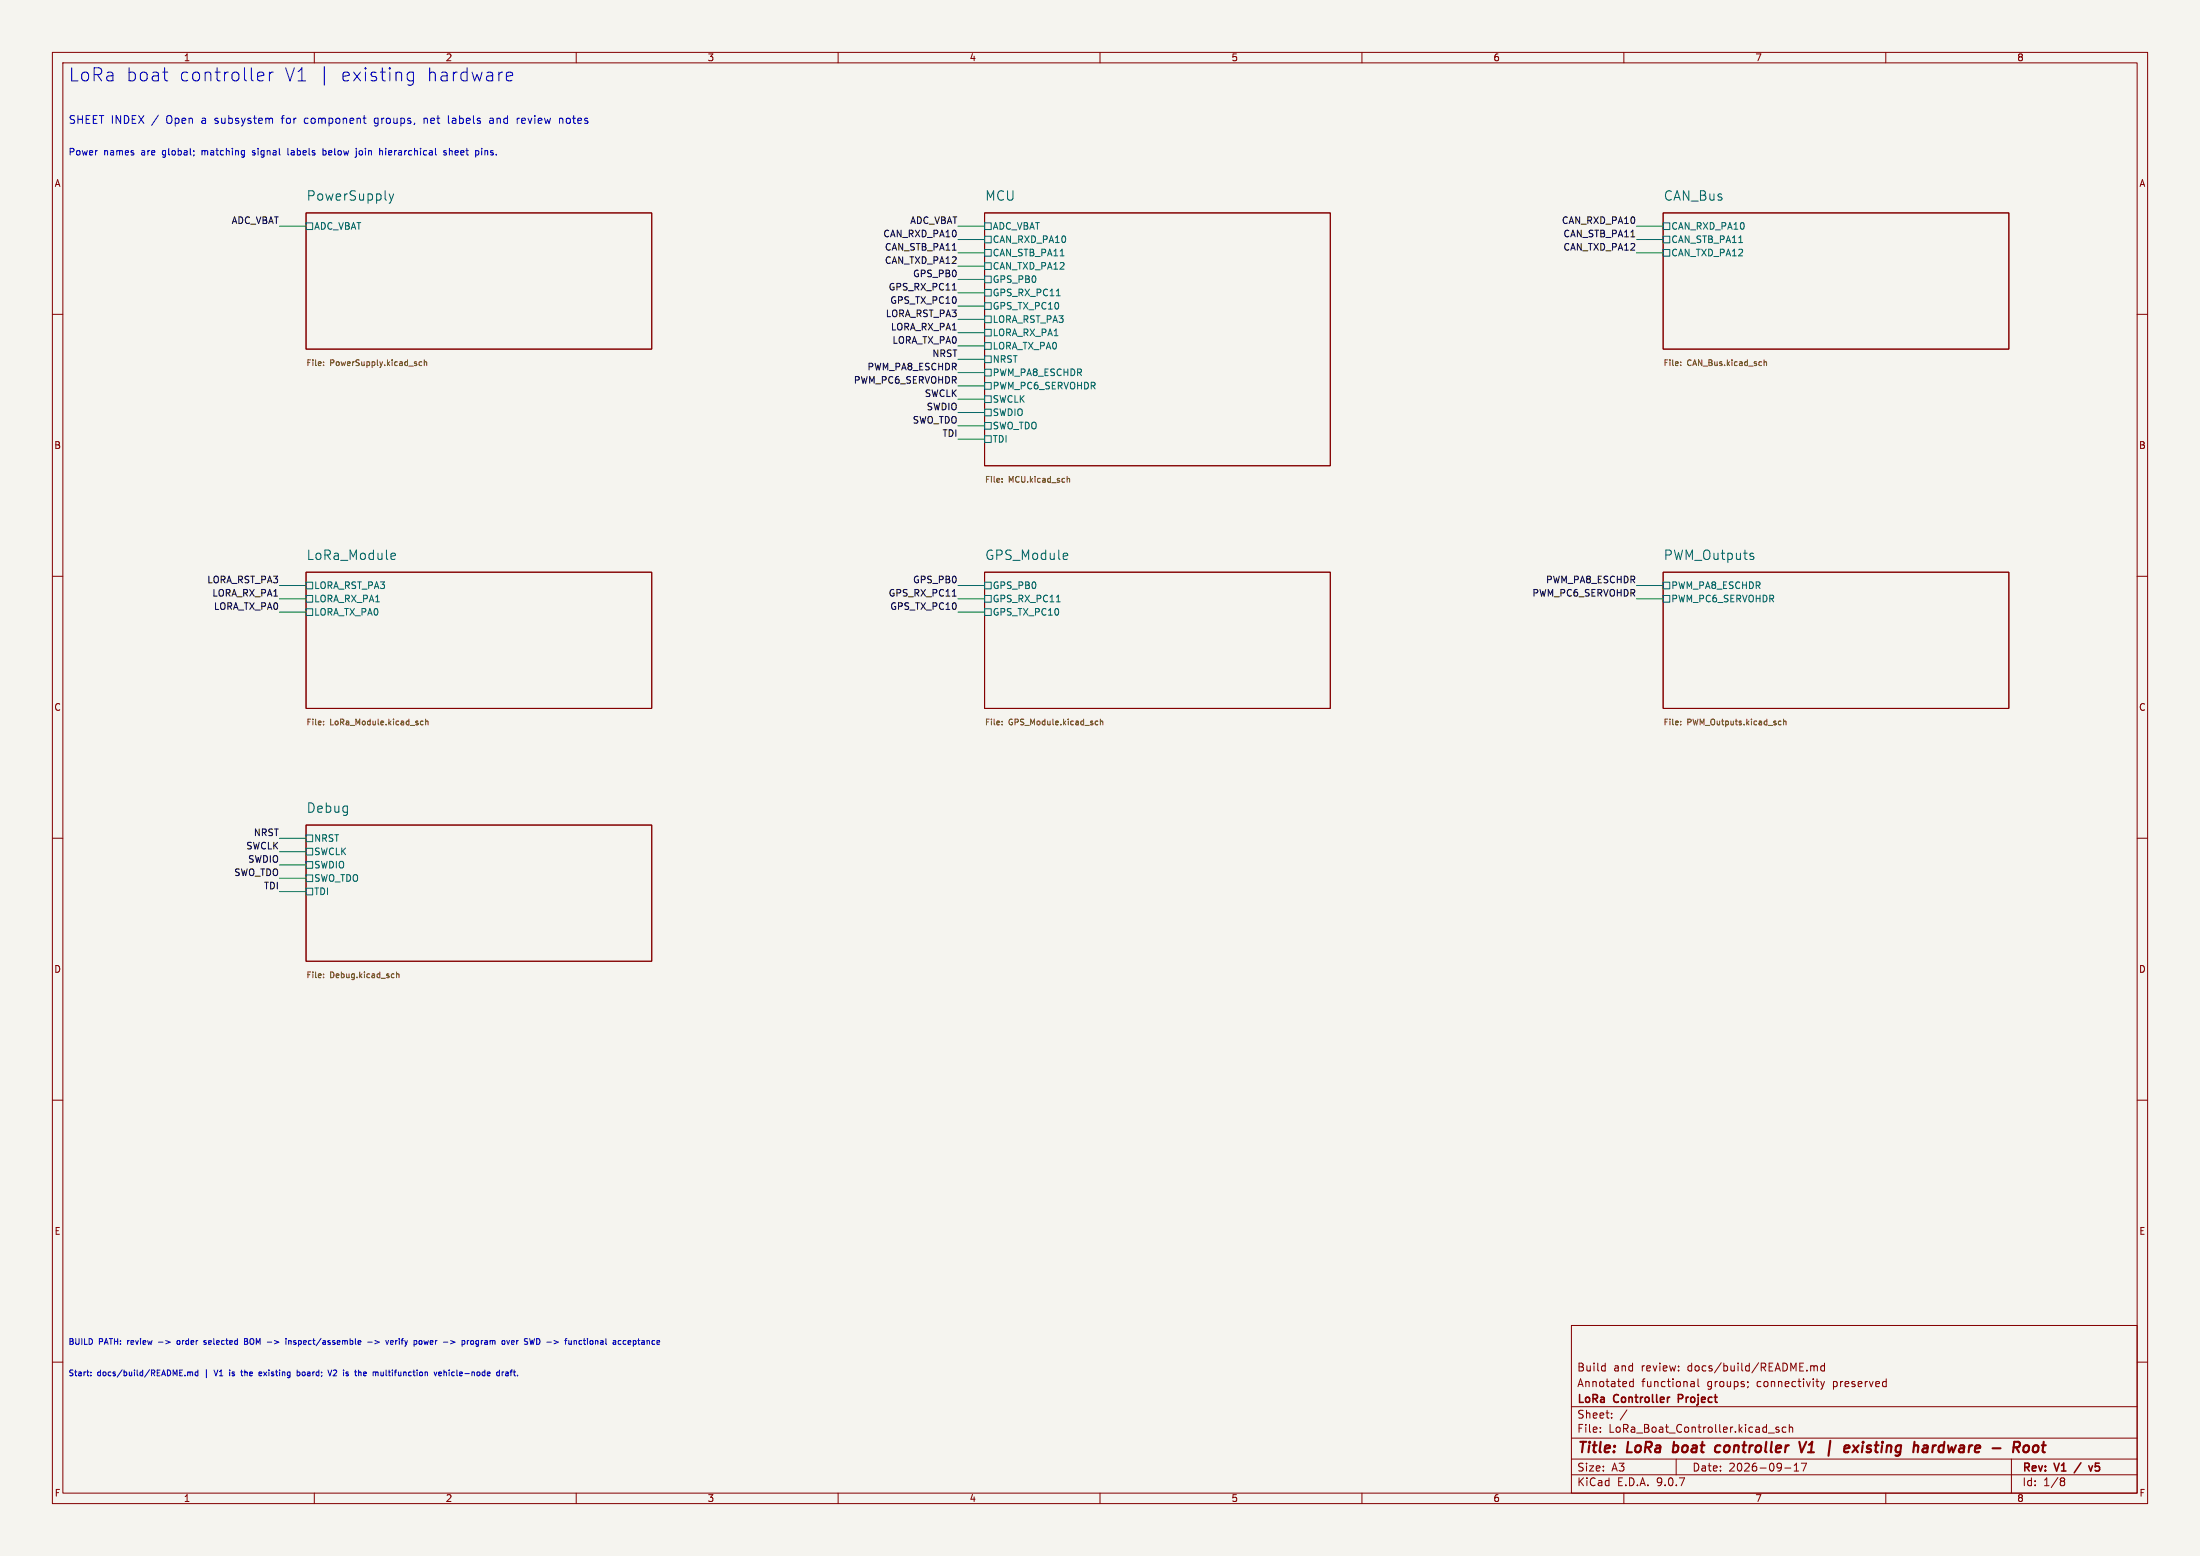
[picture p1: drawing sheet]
<svg xmlns="http://www.w3.org/2000/svg" width="420mm" height="297mm" viewBox="0 0 420 297" stroke-linecap="round" stroke-linejoin="round" font-family="sans-serif">
<path d="M0 0h420v297h-420z" fill="#f5f4ef" stroke="#f5f4ef" stroke-width=".19"/>
<g fill="none" stroke="#840000" stroke-width=".19">
<path d="M10 10h400v277h-400zM12 12h396v273h-396zM60 10v2M110 10v2M160 10v2M210 10v2M260 10v2M310 10v2M360 10v2M58.4 40.6h66v26h-66zM188 40.6h66v48.3h-66zM317.5 40.6h66v26h-66z"/>
<path d="M10 60h2M408 60h2M10 110h2M58.4 109.2h66v26h-66zM188 109.2h66v26h-66zM317.5 109.2h66v26h-66zM408 110h2M10 160h2M58.4 157.5h66v26h-66zM408 160h2M10 210h2M408 210h2"/>
<path d="M300 253h108v32h-108zM10 260h2M300 278.5h108M300 274.5h108M300 268.5h108M305.5 273.2v.2M305.5 272.5v.1M306 260.7l.4 .1M306.4 260.2v1.5M306.4 261.6l-.4 .1M307.7 270.5v.2M307.7 269.8v.1"/>
<path d="M310.6 269.1l-1.3 1.9M311.1 264.4l.3 .3 .4-.1M311.8 263.2v1.5M311.8 263.8l-.4-.1-.3 .3M320 278.5v3M322.8 264.6h.6M322.8 263.8h.6v.9M323.4 264l-.6 .2M324.2 263.2v1.3l.2 .2M333.7 263.8v.1M333.7 264.6l-.1 .3M337.6 273.5h1.1"/>
<path d="M339.6 272.5l-.4-.1-.2 .2 .1 .2 .5 .2v.3h-.6M340.9 272.5l-.4-.1-.3 .3 .2 .6h.5M341.6 272.5l.2-.1 .4 .1v.9M341.6 271.9v1.5M342.5 279.7l.4-.4v1.5M343.9 279.3h1l-.7 1.5M345.7 260.8l.4-.1 .2 .2M345.7 260.7v1M346.3 260.9l.2-.2 .4 .1v.9M346.3 260.9v.8M346.7 263.7h.5M347.1 264.7h.1"/>
<path d="M347.6 263.7l.3 1M347.9 264.7l-.3 .5M348.3 263.7l-.4 1M348.3 260.8l-.4-.1-.3 .3 .1 .6h.6M348.3 260.2v1.5M384 278.5v6.5M408 260h2M60 285v2M110 285v2M160 285v2M210 285v2M260 285v2"/>
<path d="M300 281.5h108M310 285v2M340.7 280.2h1.2M342.5 280.8h.9M360 285v2M393.6 282.1l.4 .1 .2 .2-.3 .3M393.6 282.7h.3M393.9 282.7l.2 .2 .1 .4-.2 .2-.4 .1"/>
</g>
<path d="M320.4 267h.6M321 266.2h-.6v1.5M397.3 279.2l-1.3 1.9M398.8 279.8l.3 1 .4-1" fill="none" stroke="#840000" stroke-width=".3"/>
<g fill="none" stroke="#840000" stroke-width=".4">
<path d="M319.3 277.1l.2 .1M319.6 275.2l-.3 2M328.4 276a.66 .66 0 0 0-.9 .3l-.1 .5 .1 .3h.8M343.5 275.2l.4 2 .9-2M345.1 277.2h1.2M345.5 275.7l-.2 .1M353.8 275.9l.9 1.3M354.8 275.9l-1.2 1.3M367.8 275.9l.2 .3-.1 1M367.9 277.1l-.2 .1M368 276.3l-.2 .1M369 275.9l-.1 1.3"/>
<path d="M369.4 275.9l-.4 .4M384.9 276.3l.5 .9M385.4 276.2l-1 .1M385.5 276.1a.51 .51 0 0 0-.2-.9h-.8l-.2 2M386.5 276h.7M388.2 276.1a.52 .52 0 0 1 .6-.2 .52 .52 0 0 1 .4 .4l-.1 .5a.55 .55 0 0 1-.5 .4 .55 .55 0 0 1-.6-.4zM389.8 275.9h.7M390.2 275.2l-.3 1.7 .1 .2 .4 .1"/>
</g>
<g fill="none" stroke="#006464" stroke-width=".19">
<path d="M74.3 37l.4 1.2M74.7 38.2l-.2 .4-.2 .2M75.1 37l-.4 1.2M58.4 42.5h1.3v1.3h-1.3zM188 42.5h1.2v1.3h-1.2zM188 45.1h1.2v1.3h-1.2zM188 47.6h1.2v1.3h-1.2zM188 50.2h1.2v1.2h-1.2zM188 52.7h1.2v1.3h-1.2zM188 55.2h1.2v1.3h-1.2zM188 57.8h1.2v1.3h-1.2zM201.7 56.5h.7"/>
<path d="M317.5 42.5h1.3v1.3h-1.3zM317.5 45.1h1.3v1.3h-1.3zM317.5 47.6h1.3v1.3h-1.3zM188 60.3h1.2v1.3h-1.2zM188 62.9h1.2v1.2h-1.2zM188 65.4h1.2v1.3h-1.2zM188 67.9h1.2v1.3h-1.2zM188 70.5h1.2v1.3h-1.2zM188 73h1.2v1.3h-1.2zM188 75.6h1.2v1.2h-1.2zM188 78.1h1.2v1.3h-1.2zM188 80.6h1.2v1.3h-1.2z"/>
<path d="M188 83.2h1.2v1.3h-1.2zM58.4 111.1h1.3v1.3h-1.3zM58.4 113.7h1.3v1.2h-1.3zM58.4 116.2h1.3v1.3h-1.3zM74.7 106.7h.7M74.7 105.7l.5-.1 .2 .1 .1 .3-.9 .2M188 111.1h1.2v1.3h-1.2zM188 113.7h1.2v1.2h-1.2zM188 116.2h1.2v1.3h-1.2zM201.7 114.9h.7M203.6 105.6l.1 .1 .1 .3-.8 .2M203.7 106.7l-.1 .1"/>
<path d="M317.5 111.1h1.3v1.3h-1.3zM317.5 113.7h1.3v1.2h-1.3zM334.6 106.2l.2 .2-.2 .4M334.6 105.6l.1 .1M58.4 159.4h1.3v1.3h-1.3zM58.4 161.9h1.3v1.3h-1.3zM58.4 164.5h1.3v1.2h-1.3zM58.4 167h1.3v1.3h-1.3zM58.4 169.5h1.3v1.3h-1.3z"/>
</g>
<g fill="none" stroke="#725600" stroke-width=".19">
<path d="M61.8 69.7v.1M61.8 69.1v.1M80.5 69.1h-.3l-.2 .2 .1 .4h.4M81 69.2l.4-.1 .1 .7M81 68.7v1.1M320.8 69.1v.1M320.8 69.7v.1M336.8 69.2l.4-.1v.7M336.8 68.7v1.1M191.3 91.9v.1M191.3 91.4v.1M203.7 90.9v1.1"/>
<path d="M203.7 91.4h.4l.1 .6M61.8 137.7v.1M61.8 138.3v.1M80.8 137.7l-.3-.1-.2 .2 .1 .5h.4M81.3 137.7h.4v.7M81.3 137.3v1.1M191.3 137.7v.1M191.3 138.3v.1M209.3 137.6l.3 .1M209.6 138.3l-.3 .1M210.1 137.7h.4v.7M210.1 137.3v1.1"/>
<path d="M320.8 138.3v.1M320.8 137.7v.1M339.7 137.6l.3 .1M340 138.3l-.3 .1M340.5 137.7h.4l.1 .7M340.5 137.3v1.1M61.8 185.9v.1M61.8 186.5v.1M75.1 185.9h.1M75.2 186.6h-.1M75.7 185.5v1.1M75.7 186l.4-.1 .1 .7"/>
</g>
<path d="M181.8 55.4h.7M181.8 113.8h.7" fill="none" stroke="#0f0f0f" stroke-width=".19"/>
<g fill="none" stroke="#009600" stroke-width=".19">
<path d="M53.3 43.2h5.1M182.9 43.2h5.1M182.9 45.7h5.1M182.9 55.9h5.1M182.9 48.3h5.1M182.9 50.8h5.1M182.9 53.3h5.1M182.9 58.4h5.1M312.4 43.2h5.1M312.4 45.7h5.1M312.4 48.3h5.1M182.9 78.7h5.1"/>
<path d="M182.9 61h5.1M182.9 63.5h5.1M182.9 66h5.1M182.9 68.6h5.1M182.9 71.1h5.1M182.9 73.7h5.1M182.9 76.2h5.1M182.9 81.3h5.1M182.9 83.8h5.1M53.3 111.8h5.1M53.3 116.8h5.1M53.3 114.3h5.1"/>
<path d="M182.9 111.8h5.1M182.9 116.8h5.1M182.9 114.3h5.1M312.4 111.8h5.1M312.4 114.3h5.1M53.3 160h5.1M53.3 162.6h5.1M53.3 165.1h5.1M53.3 167.6h5.1M53.3 170.2h5.1"/>
</g>
<g fill="none" stroke="#0000c2" stroke-width=".19">
<path d="M31.1 13.8h.9M31.8 15.4h.2M49.3 13.9l.7-.1 .2 .1 .2 .5-1.2 .2M49.3 15.3l.2 .1 .7-.1M51.4 13.8v1.6M52.1 13.8a.64 .64 0 0 0-.7 .4M78.9 13.9l-.7-.1-.5 .4v.8l.3 .3 .2 .1 .7-.1M78.9 13.8v2a.68 .68 0 0 1-1 .4M96.7 14.6l1.2-.2-.2-.5-.7-.1-.3 .3 .1 1.2 .2 .1 .7-.1M37 28.8v.1M37 29.5l-.1 .3M48.2 29.5l.1 .1"/>
<path d="M48.4 28.7l-.2 .2 .2 .3M52 22.6v1M54.9 28.3v1.1l.2 .2M58.2 22.7v.7M61.7 28.3v1.3M61.7 28.8l.3-.1 .2 .2M62.2 29.5l-.2 .1-.3-.1M68 28.3v.1M68 28.7v1.1l-.2 .2M68.6 28.9v.6M69.3 22.6h.6M69.7 23.6h.2"/>
<path d="M71.5 24l.4 .1M71.7 22.6l-.2 .2v.5l.2 .3M72.5 28.9l.2-.2 .3 .1v.8M81 22.6v1M81.4 22.6l-.4 .1M85.2 28.8l-.3-.1-.2 .2 .1 .2 .4 .1v.3h-.5M85.6 22.1v1.2l.2 .3M85.8 28.3v1.3M85.9 28.8l-.1 .1M91.3 28.8l.1 .2-.1 .5M92 28.3v.1M92 28.7v.9"/>
<path d="M93.5 22.6h.5l.2 .2M94.2 22.9l-.5 .1a.29 .29 0 0 0-.3 .3 .29 .29 0 0 0 .3 .3l.5-.1M99.2 22.6h-.3M99.7 22.6v.9M100.3 22.9l-.7 .2M106.9 22.6h.5l.1 1M34 255.9l-.2 .2v.3l.2 .2M38.9 256.6h.4M39.3 255.9h-.2l-.2 .1 .1 .2 .3 .1M46.7 255.5h.3l.3 .2-.3 .3 .3 .1v.3l-.2 .2h-.4zM46.7 256h.3M51 256.2h.9"/>
<path d="M54.6 255.5v.1M54.6 255.9v.7M55.1 256l.4-.1 .1 .7M55.1 255.9v.7M68.4 256.6h.4M68.4 255.9h.3l.2 .2-.5 .1M70.2 256.2h.8M73.7 255.9l.2 .7 .3-.7M74.5 256.2l.6-.1-.1-.2h-.3l-.2 .1 .1 .6h.4M80.1 255.9h.3l.2 .2v.3l-.2 .2-.4-.2zM86 255.9l.9 .3-.9 .3M89.2 255.9v.7"/>
<path d="M89.5 255.9l-.3 .2M89.9 255.9h.3l.2 .2v.3l-.2 .2-.4-.2zM97.3 255.9l-.3 .7M97.6 256.2l.6-.1-.1-.2h-.3l-.2 .1 .1 .6h.4M103 255.7l-.5-.2v1.1l.5-.1M109.6 255.9h.4l.1 .7M111.1 255.9h-.4l-.2 .2 .1 .5h.5M119.5 255.9h-.3l-.2 .2 .1 .5h.4M119.9 256.2l.5-.1v-.2h-.3l-.2 .1 .1 .6h.4M17.3 262.5v.1M17.3 261.9v.1M35.8 261.9v.7"/>
<path d="M35.8 262l.3-.1 .2 .1M36.3 262l.2-.1h.2l.1 .7M36.3 262v.6M37.8 261.9h-.3l-.3 .2 .2 .5h.4M37.8 261.5v1.1M40.9 261.5l.3 1.1M43.8 261.5v.1M43.8 261.9v.7M45.9 261.9h.5M46.1 261.5v1l.3 .1M49.5 261.9h.3l.2 .2-.5 .1M49.5 262.6h.4"/>
<path d="M56.7 261.9h.3l.3 .2-.1 .5h-.5M56.7 261.5v1.1M62.6 261.5l.4 1.1 .3-1.1M63.8 261.5l-.2 .1M64.2 262l-.6 .6h.7M72.7 261.9l.1 .7h.3M82.9 261.9l.2 .7 .3-.7M83.8 262.2l.5-.1-.1-.2h-.3l-.1 .1v.6h.4M84.8 261.5v1.1M85.1 261.9l-.3 .1M95.3 261.9h-.3l-.2 .2 .1 .5h.4M95.3 261.5v1.1"/>
<path d="M95.9 261.9v.7M96.2 261.9l-.3 .2M96.5 261.9h.5v.7M97 262.1l-.5 .2 .1 .3h.4"/>
</g>
<g font-size="3.5" fill="#0000c2">
<text x="13" y="15.8">LoRa</text>
<text x="23.9" y="15.8">boat</text>
<text x="34" y="15.8">controller</text>
<text x="54.1" y="15.8">V1 |</text>
<text x="64.7" y="15.8">existing</text>
<text x="81.1" y="15.8">hardware</text>
</g>
<g font-size="2.8" fill="#840000">
<text x="301" y="277.9">Title:</text>
<text x="310.6" y="277.9">LoRa</text>
<text x="320.2" y="277.9">boat</text>
<text x="329.1" y="277.9">controller</text>
<text x="346" y="277.9">V1</text>
<text x="351.9" y="277.9">|</text>
<text x="356.2" y="277.9">existing</text>
<text x="370.1" y="277.9">hardware</text>
<text x="386" y="277.9">-</text>
</g>
<g font-size="2.5" fill="#006464">
<text x="58.4" y="38.4">PowerSupply</text>
<text x="188" y="38.4">MCU</text>
<text x="317.5" y="38.4">CAN_Bus</text>
<text x="58.4" y="107">LoRa_Module</text>
<text x="188" y="107">GPS_Module</text>
<text x="317.5" y="107">PWM_Outputs</text>
<text x="58.4" y="155.3">Debug</text>
</g>
<g font-size="2.1" fill="#0000c2">
<text x="13" y="23.7">SHEET INDEX</text>
<text x="29" y="23.7">/</text>
<text x="31.9" y="23.7">Open</text>
<text x="38.8" y="23.7">a</text>
<text x="41.4" y="23.7">subsystem</text>
<text x="54.4" y="23.7">for</text>
<text x="58.8" y="23.7">component</text>
<text x="72.3" y="23.7">groups,</text>
<text x="81.9" y="23.7">net</text>
<text x="86.7" y="23.7">labels</text>
<text x="94.8" y="23.7">and</text>
<text x="100.2" y="23.7">review</text>
<text x="108.4" y="23.7">notes</text>
</g>
<g font-size="2.1" fill="#840000">
<text x="301" y="262">Build</text>
<text x="308" y="262">and</text>
<text x="313.4" y="262">review:</text>
<text x="322.3" y="262">docs/build/README.md</text>
<text x="301" y="268.2">LoRa</text>
<text x="301" y="265">Annotated</text>
<text x="308.2" y="268.2">Controller</text>
<text x="313.4" y="265">functional</text>
<text x="321" y="268.2">Project</text>
<text x="325.9" y="265">groups;</text>
<text x="335.5" y="265">connectivity</text>
<text x="350.2" y="265">preserved</text>
<text x="301" y="273.7">File:</text>
<text x="301" y="271">Sheet:</text>
<text x="307.1" y="273.7">LoRa_Boat_Controller.kicad_sch</text>
<text x="301" y="281.1">Size:</text>
<text x="307.6" y="281.1">A3</text>
<text x="323" y="281.1">Date:</text>
<text x="330" y="281.1">2026-09-17</text>
<text x="386" y="281.3">Rev:</text>
<text x="392.4" y="281.3">V1</text>
<text x="400.1" y="281.3">v5</text>
<text x="301" y="283.9">KiCad</text>
<text x="308.7" y="283.9">E.D.A.</text>
<text x="316.3" y="283.9">9.0.7</text>
<text x="386" y="283.9">Id:</text>
<text x="390.1" y="283.9">1/8</text>
</g>
<g font-size="1.8" fill="#840000">
<text x="35" y="11.9">1</text>
<text x="85" y="11.9">2</text>
<text x="135" y="11.9">3</text>
<text x="185" y="11.9">4</text>
<text x="235" y="11.9">5</text>
<text x="285" y="11.9">6</text>
<text x="335" y="11.9">7</text>
<text x="385" y="11.9">8</text>
<text x="10.3" y="35.9">A</text>
<text x="408.3" y="35.9">A</text>
<text x="10.3" y="85.9">B</text>
<text x="408.2" y="85.9">B</text>
<text x="10.3" y="135.9">C</text>
<text x="408.2" y="135.9">C</text>
<text x="10.3" y="185.9">D</text>
<text x="408.2" y="185.9">D</text>
<text x="10.3" y="235.9">E</text>
<text x="408.3" y="235.9">E</text>
<text x="10.3" y="285.9">F</text>
<text x="35" y="286.9">1</text>
<text x="85" y="286.9">2</text>
<text x="135" y="286.9">3</text>
<text x="185" y="286.9">4</text>
<text x="235" y="286.9">5</text>
<text x="285" y="286.9">6</text>
<text x="335" y="286.9">7</text>
<text x="385" y="286.9">8</text>
<text x="408.3" y="285.9">F</text>
</g>
<g font-size="1.8" fill="#0000c2">
<text x="13" y="29.8">Power</text>
<text x="19.8" y="29.8">names</text>
<text x="27.1" y="29.8">are</text>
<text x="31.3" y="29.8">global;</text>
<text x="39" y="29.8">matching</text>
<text x="48.8" y="29.8">signal</text>
<text x="55.8" y="29.8">labels</text>
<text x="62.7" y="29.8">below</text>
<text x="69.2" y="29.8">join</text>
<text x="73.9" y="29.8">hierarchical</text>
<text x="86.4" y="29.8">sheet</text>
<text x="92.6" y="29.8">pins.</text>
</g>
<g font-size="1.8" fill="#0f0f0f">
<text x="44.1" y="42.8">ADC_VBAT</text>
<text x="168.5" y="45.4">CAN_RXD_PA10</text>
<text x="168.8" y="47.9">CAN_STB_PA11</text>
<text x="173.7" y="42.8">ADC_VBAT</text>
<text x="298.1" y="42.8">CAN_RXD_PA10</text>
<text x="298.4" y="45.4">CAN_STB_PA11</text>
<text x="298.4" y="47.9">CAN_TXD_PA12</text>
<text x="168.8" y="50.5">CAN_TXD_PA12</text>
<text x="174.2" y="53">GPS_PB0</text>
<text x="169.6" y="55.5">GPS_RX_PC11</text>
<text x="169.9" y="58.1">GPS_TX_PC10</text>
<text x="169" y="60.6">LORA_RST_PA3</text>
<text x="170" y="63.2">LORA_RX_PA1</text>
<text x="170.3" y="65.7">LORA_TX_PA0</text>
<text x="165.5" y="70.8">PWM_PA8_ESCHDR</text>
<text x="177.9" y="68.2">NRST</text>
<text x="162.9" y="73.3">PWM_PC6_SERVOHDR</text>
<text x="176.4" y="75.9">SWCLK</text>
<text x="174.1" y="80.9">SWO_TDO</text>
<text x="176.8" y="78.4">SWDIO</text>
<text x="179.8" y="83.5">TDI</text>
<text x="39.5" y="111.4">LORA_RST_PA3</text>
<text x="40.4" y="114">LORA_RX_PA1</text>
<text x="169.6" y="114">GPS_RX_PC11</text>
<text x="174.2" y="111.4">GPS_PB0</text>
<text x="292.4" y="114">PWM_PC6_SERVOHDR</text>
<text x="295" y="111.4">PWM_PA8_ESCHDR</text>
<text x="40.7" y="116.5">LORA_TX_PA0</text>
<text x="169.9" y="116.5">GPS_TX_PC10</text>
<text x="48.4" y="159.7">NRST</text>
<text x="44.6" y="167.3">SWO_TDO</text>
<text x="46.9" y="162.2">SWCLK</text>
<text x="47.3" y="164.8">SWDIO</text>
<text x="50.3" y="169.8">TDI</text>
</g>
<g font-size="1.8" fill="#006464">
<text x="59.9" y="44">ADC_VBAT</text>
<text x="189.4" y="44">ADC_VBAT</text>
<text x="189.4" y="46.6">CAN_RXD_PA10</text>
<text x="319" y="44">CAN_RXD_PA10</text>
<text x="319" y="46.6">CAN_STB_PA11</text>
<text x="189.4" y="49.1">CAN_STB_PA11</text>
<text x="189.4" y="51.7">CAN_TXD_PA12</text>
<text x="319" y="49.1">CAN_TXD_PA12</text>
<text x="189.4" y="54.2">GPS_PB0</text>
<text x="189.4" y="56.7">GPS_RX_PC11</text>
<text x="189.4" y="59.3">GPS_TX_PC10</text>
<text x="189.4" y="61.8">LORA_RST_PA3</text>
<text x="189.4" y="64.4">LORA_RX_PA1</text>
<text x="189.4" y="66.9">LORA_TX_PA0</text>
<text x="189.4" y="69.4">NRST</text>
<text x="189.4" y="72">PWM_PA8_ESCHDR</text>
<text x="189.4" y="74.5">PWM_PC6_SERVOHDR</text>
<text x="189.4" y="77.1">SWCLK</text>
<text x="189.4" y="79.6">SWDIO</text>
<text x="189.4" y="82.1">SWO_TDO</text>
<text x="189.4" y="84.7">TDI</text>
<text x="59.9" y="112.6">LORA_RST_PA3</text>
<text x="189.4" y="112.6">GPS_PB0</text>
<text x="319" y="112.6">PWM_PA8_ESCHDR</text>
<text x="59.9" y="115.2">LORA_RX_PA1</text>
<text x="59.9" y="117.7">LORA_TX_PA0</text>
<text x="189.4" y="115.2">GPS_RX_PC11</text>
<text x="189.4" y="117.7">GPS_TX_PC10</text>
<text x="319" y="115.2">PWM_PC6_SERVOHDR</text>
<text x="59.9" y="160.9">NRST</text>
<text x="59.9" y="163.4">SWCLK</text>
<text x="59.9" y="166">SWDIO</text>
<text x="59.9" y="168.5">SWO_TDO</text>
<text x="59.9" y="171">TDI</text>
</g>
<g font-size="1.5" fill="#725600">
<text x="58.4" y="70.2">File:</text>
<text x="63" y="70.2">PowerSupply.kicad_sch</text>
<text x="317.5" y="70.2">File:</text>
<text x="322.1" y="70.2">CAN_Bus.kicad_sch</text>
<text x="188" y="92.5">File:</text>
<text x="192.5" y="92.5">MCU.kicad_sch</text>
<text x="58.4" y="138.8">File:</text>
<text x="63" y="138.8">LoRa_Module.kicad_sch</text>
<text x="188" y="138.8">File:</text>
<text x="192.5" y="138.8">GPS_Module.kicad_sch</text>
<text x="317.5" y="138.8">File:</text>
<text x="322.1" y="138.8">PWM_Outputs.kicad_sch</text>
<text x="58.4" y="187">File:</text>
<text x="63" y="187">Debug.kicad_sch</text>
</g>
<g font-size="1.5" fill="#0000c2">
<text x="13" y="256.7">BUILD</text>
<text x="18.8" y="256.7">PATH:</text>
<text x="24.5" y="256.7">review</text>
<text x="30.6" y="256.7">-&gt;</text>
<text x="34.4" y="256.7">order</text>
<text x="39.8" y="256.7">selected</text>
<text x="47.7" y="256.7">BOM</text>
<text x="52.3" y="256.7">-&gt;</text>
<text x="56.1" y="256.7">inspect/assemble</text>
<text x="72" y="256.7">-&gt;</text>
<text x="75.8" y="256.7">verify</text>
<text x="81.3" y="256.7">power</text>
<text x="87.1" y="256.7">-&gt;</text>
<text x="90.9" y="256.7">program</text>
<text x="98.8" y="256.7">over</text>
<text x="103.4" y="256.7">SWD -&gt;</text>
<text x="111.6" y="256.7">functional</text>
<text x="121" y="256.7">acceptance</text>
<text x="13" y="262.7">Start:</text>
<text x="18.6" y="262.7">docs/build/README.md</text>
<text x="39.2" y="262.7">|</text>
<text x="41.4" y="262.7">V1</text>
<text x="44.4" y="262.7">is</text>
<text x="46.9" y="262.7">the</text>
<text x="50.6" y="262.7">existing</text>
<text x="58" y="262.7">board;</text>
<text x="64.3" y="262.7">V2</text>
<text x="67.4" y="262.7">is</text>
<text x="69.8" y="262.7">the</text>
<text x="73.5" y="262.7">multifunction</text>
<text x="85.5" y="262.7">vehicle-node</text>
<text x="97.6" y="262.7">draft.</text>
</g>
</svg>
